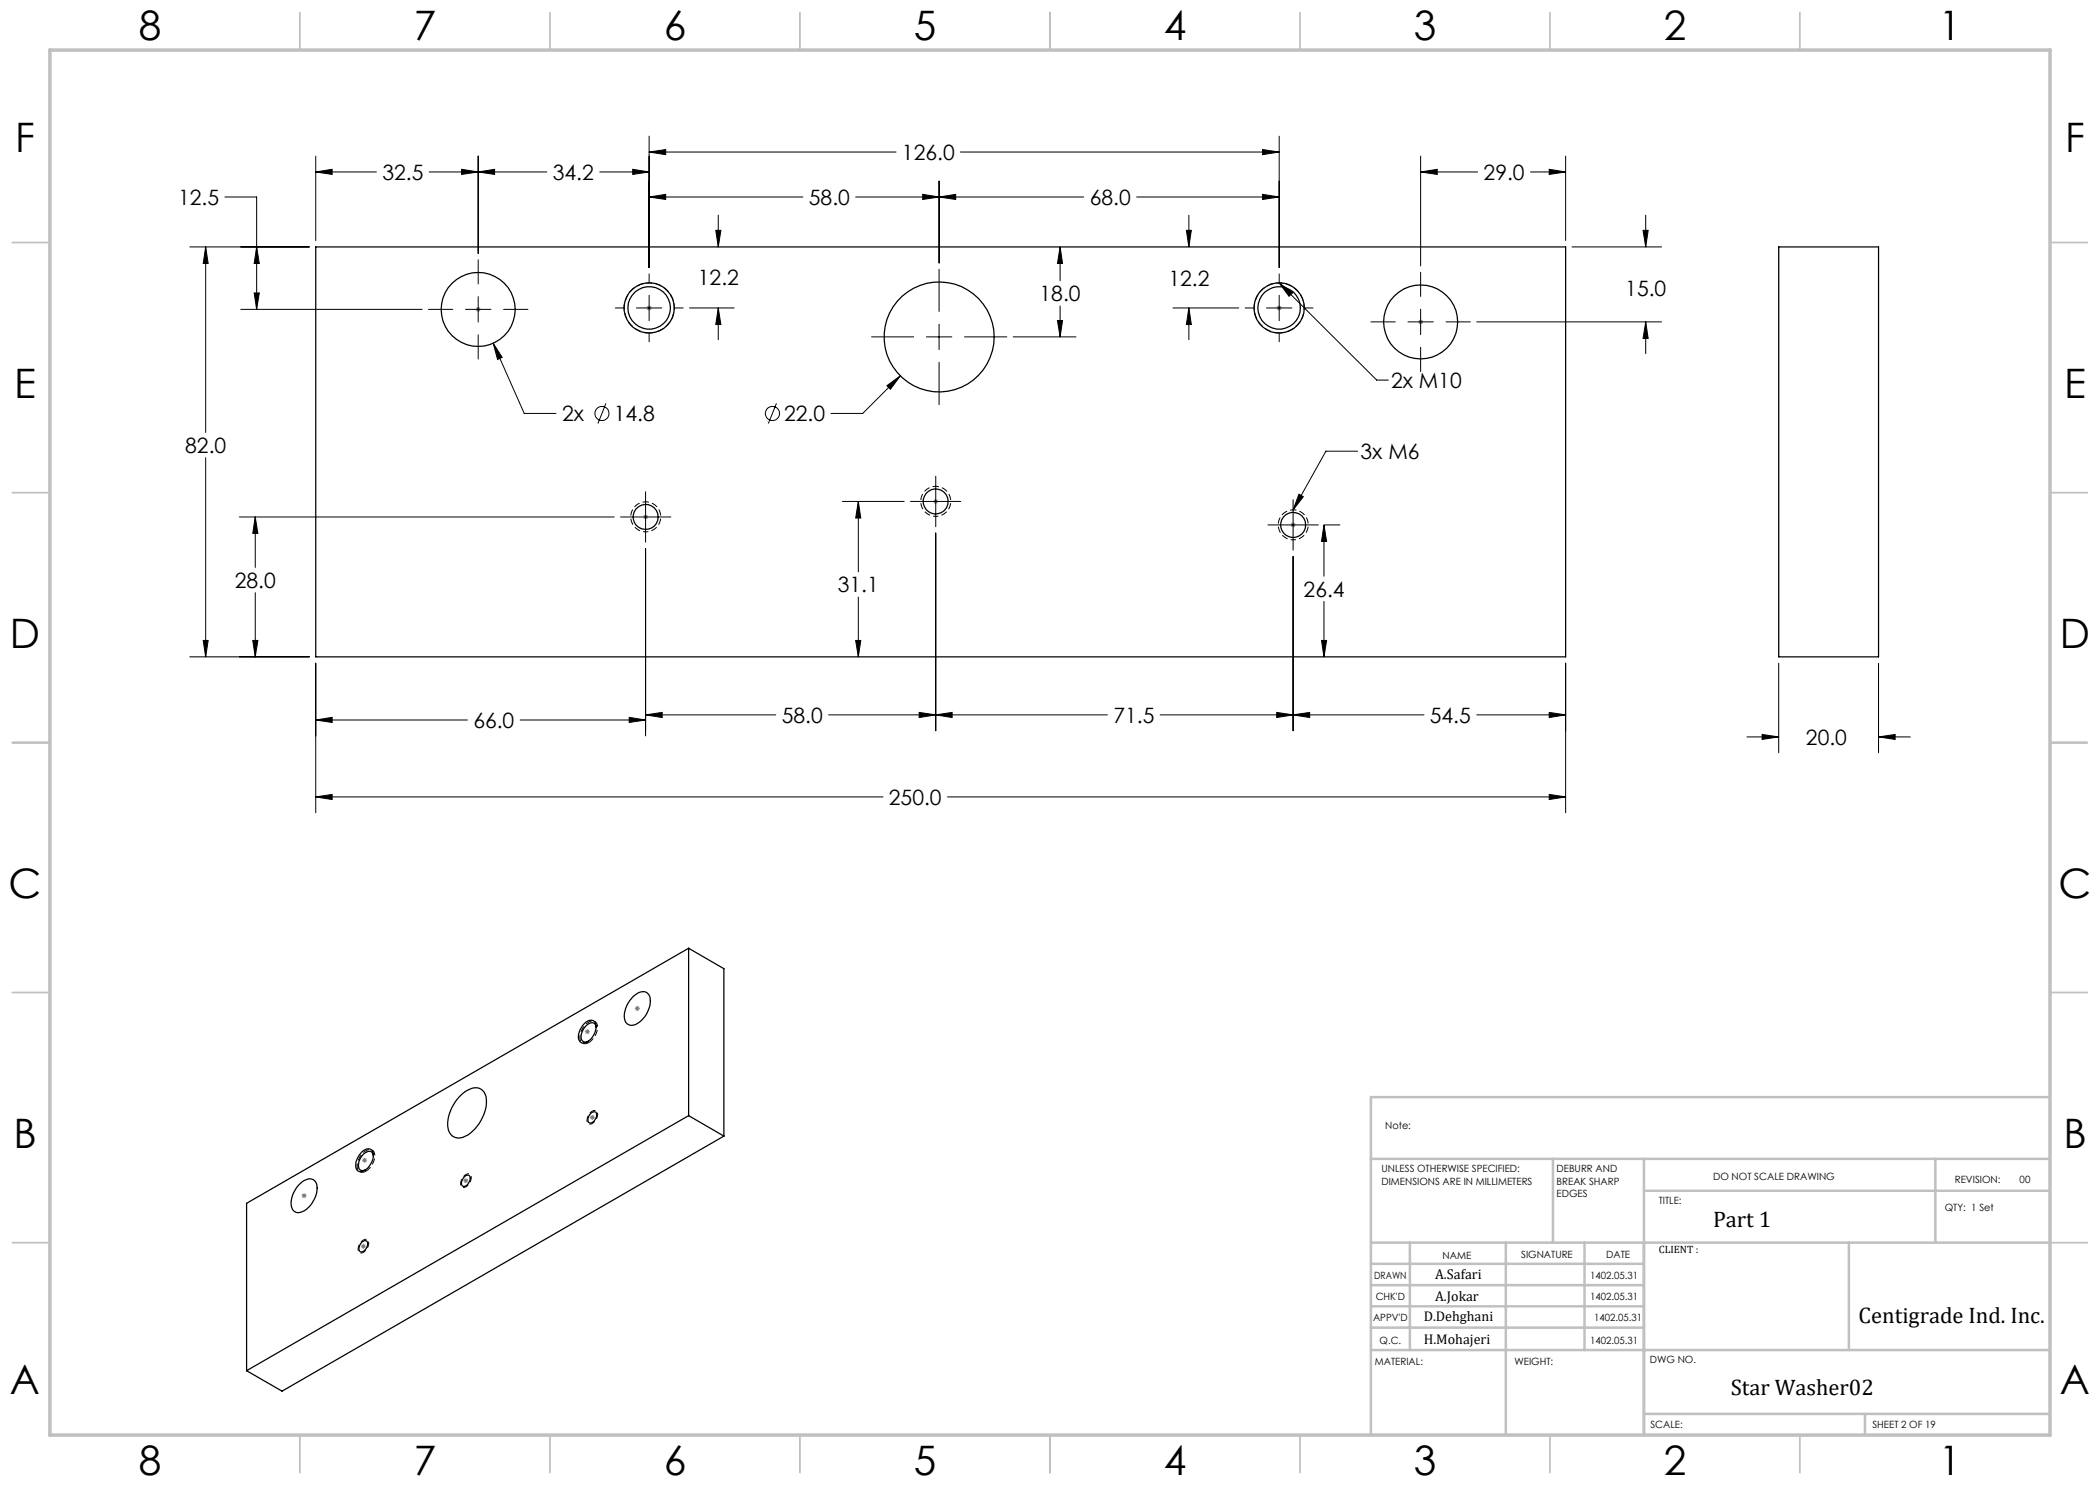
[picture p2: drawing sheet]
<svg xmlns="http://www.w3.org/2000/svg" width="420mm" height="297mm" viewBox="0 0 420 297" stroke-linecap="round" stroke-linejoin="round" font-family="sans-serif">
<g fill="none" stroke="#000" stroke-width=".2">
<path d="M45 39.4h6.3v22.5M63.1 34.4l3.3-.5v1zM63.1 31.2v16.9M63.1 34.4h12.2M85.8 34.4h23.6M92.3 33.9l3.3 .5-3.3 .5zM95.6 34.4l3.3-.5v1zM95.6 31.2v19.5M119.9 34.4h9.9M126.5 33.9l3.3 .5-3.3 .5zM129.8 30.4l3.3-.5v1zM129.8 39.4l3.3-.5v1z"/>
<path d="M129.8 27.2v26.3M129.8 39.4h30.8M129.8 30.4h49.4M171.1 39.4h45.6M184.5 38.9l3.3 .5-3.3 .5zM187.8 39.4l3.3-.5v1zM187.8 36.2v16.4M192.1 30.4h63.7M227.3 39.4h28.5M252.5 29.9l3.3 .5-3.3 .5zM252.5 38.9l3.3 .5-3.3 .5zM255.8 27.2v26.3"/>
<path d="M284.1 34.4l3.3-.5v1zM284.1 34.4h11.4M284.1 31.2v22M306.1 34.4h7M309.8 33.9l3.3 .5-3.3 .5zM313.1 31.2v16.9M38 49.4h23.9M41.1 49.4l.5 3.3h-1zM41.1 49.4v37.1M50.8 58.6h1.1l-.6 3.3zM51.3 49.4l.6 3.3h-1.1zM95.6 52v4.8"/>
<path d="M95.6 59.3v5.1M129.8 54.8v1.7M129.8 59.1v5M143.2 46.1h1l-.5 3.3zM143.7 43v6.4M187.8 53.9v8.4M212 49.4l.5 3.3h-1zM212 49.4v6.8M237.3 46.1h1l-.5 3.3zM237.8 43v6.4M255.8 56.6l2.7 2-.7 .7zM255.8 54.8v1.7"/>
<path d="M255.8 59.1v5M255.8 56.6l19.5 19.4h2.4M284.1 54.5v4.8M314.4 49.4h17.9M328.6 46.1h1l-.5 3.3zM329.1 43v6.4M48.2 61.9h36.2M85.7 61.9h4.9M93.1 61.9h5.1M95.6 67v4.8M98.6 68.6l1.8 2.9-.9 .4zM98.6 68.6l6.2 14.1h6.4"/>
<path d="M100.7 61.9h4.9M123 61.6h1.7M127.3 61.6h5.1M129.8 66.7v1.7M134.9 61.6h1.7M137.9 61.6h8.9M143.7 61.6l.5 3.3h-1zM143.7 61.6v6.3M174.3 67.4h8.4M177.4 77.1l2.7-1.9-2 2.7zM180.1 75.2l-7.6 7.5h-6.3M185.3 67.4h5.1"/>
<path d="M187.8 64.8v5.1M187.8 72.5v8.4M192.9 67.4h8.5M202.6 67.4h12.6M211.5 64.1h1l-.5 3.3zM212 61.2v6.2M234.6 61.6h13.2M237.8 61.6l.5 3.3h-1zM237.8 61.6v6.3M249 61.6h1.8M253.3 61.6h5.1M255.8 66.7v1.7"/>
<path d="M260.9 61.6h1.7M274.2 64.4h4.8M281.6 64.4h5.1M284.1 61.8v5.1M284.1 69.5v4.8M289.2 64.4h4.9M295.3 64.4h37M329.1 64.4l.5 3.3h-1zM329.1 64.4v6.3M41.1 91.5v39.9M121.2 80.7l-1.6 4M129.1 98.4v10"/>
<path d="M155.3 80.7l-1.6 4M187.1 95.2v10.1M258.6 99.9v10.1M259.8 98.8l.9 .5-2.1 2.7zM271.5 90.2h-6.3l-6.6 11.8M47.9 103.4h74.9M51 103.4l.6 3.3h-1zM51 103.4v10.1M51 118.5v12.9M124.1 103.4h10.1M129.1 109.7v37.5M168.5 100.3h12.3"/>
<path d="M171.7 100.3l.5 3.3h-1.1zM171.7 100.3v14.1M171.7 119.4v12M182.1 100.3h10.1M187.1 106.6v39.6M253.6 105h10.1M258.6 111.3v34.9M264.8 105l.5 3.3h-1zM264.8 105v10.2M264.9 105h3.1M38 131.4h23.9M40.6 128.1h1l-.5 3.3z"/>
<path d="M50.6 128.1h1l-.6 3.3zM63.1 132.6v30M171.1 128.1h1.1l-.5 3.3zM264.3 128.1h1l-.5 3.3zM264.8 120.3v11.1M313.1 132.6v30M355.7 132.6v18M375.7 132.6v18M63.1 159.4l3.3-.5v1zM63.1 144l3.3-.5v1zM63.1 159.4h113.5M63.1 144h30.4"/>
<path d="M104 144h25.1M125.8 143.5l3.3 .5-3.3 .5zM129.1 143l3.3-.5v1zM129.1 143h26.1M165.7 143h55.8M183.8 142.5l3.3 .5-3.3 .5zM187.1 143l3.3-.5v1zM189.5 159.4h123.6M232 143h52.8M255.3 142.5l3.3 .5-3.3 .5zM258.6 143l3.3-.5v1zM295.3 143h17.8"/>
<path d="M309.8 158.9l3.3 .5-3.3 .5zM309.8 142.5l3.3 .5-3.3 .5zM349.4 147.4h6.3M352.4 146.9l3.3 .5-3.3 .5zM375.7 147.4l3.3-.5v1zM375.7 147.4h6.4"/>
<circle cx="120.4" cy="82.7" r="1.41"/>
<circle cx="154.5" cy="82.7" r="1.41"/>
</g>
<g fill="none" stroke="#808080" stroke-width=".2">
<path d="M95.1 61.9h1M95.3 61.5l.7 .7M95.6 61.4v1M96 61.5l-.7 .7M129.3 61.6h1M129.5 61.2l.7 .7M129.8 61.1v1M130.2 61.2l-.7 .7M255.3 61.6h1M255.5 61.2l.7 .7M255.8 61.1v1M256.2 61.2l-.7 .7"/>
<path d="M283.6 64.4h1M283.8 64l.7 .7M284.1 63.9v1M284.5 64l-.7 .7M186.8 99.9l.7 .7M187.1 99.8v1M187.5 99.9l-.7 .7M128.6 103.4h1M128.8 103l.7 .7M129.1 102.9v1M129.5 103l-.7 .7M186.6 100.3h1"/>
<path d="M258.1 105h1M258.3 104.6l.7 .7M258.6 104.5v1M259 104.6l-.7 .7M116.9 206.3h1.1M117.1 206l.7 .7M117.5 205.8v1M117.8 206l-.7 .7M127 201.7h1M127.1 201.3l.7 .8M127.5 201.2v1M127.8 201.3l-.7 .8"/>
<path d="M60.3 239.1h1M60.5 238.8l.7 .7M60.8 238.7v.9M61.2 238.8l-.7 .7M72.4 232.1h1M72.6 231.7l.7 .7M72.9 231.6v.9M73.3 231.7l-.7 .7M92.7 236.1h1M92.8 235.8l.7 .7M93.2 235.7v.9M93.5 235.8l-.7 .7"/>
<path d="M117.9 223.5h1.1M118.1 223.1l.7 .7M118.5 223v1M118.8 223.1l-.7 .7M72.2 249.3h1M72.3 248.9l.7 .7M72.7 248.7v1.1M73 248.9l-.7 .7"/>
</g>
<path d="M129.1 106.4a3 3 0 0 1-2.6-4.5 3 3 0 0 1 5.2-.2 3 3 0 0 1-2.3 4.7h-.3M187.1 103.3a3 3 0 0 1-2.6-4.5 3 3 0 0 1 5.2-.2 3 3 0 0 1-2.3 4.7h-.3M258.6 108a3 3 0 0 1-2.6-4.5 3 3 0 0 1 5.2-.2 3 3 0 0 1-2.3 4.7h-.3M93.2 237.4a.72 .72 0 0 1-.9-.1 .72 .72 0 0 1-.1-.9 1.63 1.63 0 0 1 1.8-1.6 1.82 1.82 0 0 1-.8 2.6M118.5 224.7a.72 .72 0 0 1-1-.1 .72 .72 0 0 1 0-.9 1.63 1.63 0 0 1 1.7-1.5 1.82 1.82 0 0 1-.7 2.5M72.7 250.5a.72 .72 0 0 1-.9-.1 .72 .72 0 0 1-.1-.9 1.63 1.63 0 0 1 1.8-1.5 1.82 1.82 0 0 1-.8 2.5" fill="none" stroke="#000" stroke-width=".2" stroke-dasharray="1.3 .6" stroke-dashoffset=".7" stroke-linecap="butt"/>
<path d="M129.8 66.6a5 5 0 0 1-4.3-7.4 5 5 0 0 1 8.6-.3 5 5 0 0 1-3.9 7.7h-.4M255.8 66.6a5 5 0 0 1-4.3-7.4 5 5 0 0 1 8.6-.3 5 5 0 0 1-3.9 7.7h-.4" fill="none" stroke="#000" stroke-width=".2" stroke-dasharray="1.3 .6" stroke-dashoffset=".2" stroke-linecap="butt"/>
<path d="M117.7 208.5a1.12 1.12 0 0 1-1.3 0 1.12 1.12 0 0 1-.4-1.3 3.3 3.3 0 0 1 2.6-3 1.45 1.45 0 0 1 .8 2.1l-.6 1.2-1.1 1M73.2 234.2a1.12 1.12 0 0 1-1.4 .1 1.12 1.12 0 0 1-.4-1.4 3.3 3.3 0 0 1 2.7-3 1.45 1.45 0 0 1 .7 2.1l-.6 1.2-1 1" fill="none" stroke="#000" stroke-width=".2" stroke-dasharray="1.3 .6" stroke-linecap="butt"/>
<g fill="none" stroke="#c0c0c0" stroke-width=".35">
<path d="M60 2.5v7.5M110 2.5v7.5M160 2.5v7.5M210 2.5v7.5M260 2.5v7.5M310 2.5v7.5M360 2.5v7.5M2.5 48.5h7.5M410 48.5h7.5M2.5 98.5h7.5M410 98.5h7.5M2.5 148.5h7.5"/>
<path d="M410 148.5h7.5M2.5 198.5h7.5M410 198.5h7.5M2.5 248.5h7.5M410 248.5h7.5M60 287v7.5M110 287v7.5M160 287v7.5M210 287v7.5M260 287v7.5M310 287v7.5M360 287v7.5"/>
</g>
<g fill="none" stroke="#c0c0c0" stroke-width=".5">
<path d="M410 219.4h-135.8v67.4M274.2 231.8h135.8M310.6 231.8v16.7M328.8 231.8v55.2M328.8 238.2h81.2M387.1 231.8v16.7M274.2 248.5h135.8M274.2 257h54.6M274.2 252.8h54.6M282 248.5v21.5M301.2 248.5v38.3M316.9 248.5v21.5"/>
<path d="M369.8 248.5v21.5M274.2 265.5h54.6M274.2 261.3h54.6M274.2 270h135.8M328.8 282.8h81.2M373 282.8v4.2"/>
</g>
<path d="M10 10h400v277h-400z" fill="none" stroke="#c0c0c0" stroke-width=".7"/>
<g fill="#000">
<path d="M259.8 98.8l.9 .5-2.1 2.7zM255.8 56.6l2.7 2-.7 .7z"/>
<path d="M63.1 159.4l3.3-.5v1zM309.8 158.9l3.3 .5-3.3 .5zM41.1 49.4l.5 3.3h-1zM40.6 128.1h1l-.5 3.3zM63.1 144l3.3-.5v1zM125.8 143.5l3.3 .5-3.3 .5zM129.1 143l3.3-.5v1zM183.8 142.5l3.3 .5-3.3 .5zM187.1 143l3.3-.5v1zM255.3 142.5l3.3 .5-3.3 .5zM50.6 128.1h1l-.6 3.3zM51 103.4l.6 3.3h-1zM171.1 128.1h1.1l-.5 3.3zM171.7 100.3l.5 3.3h-1.1zM264.3 128.1h1l-.5 3.3zM264.8 105l.5 3.3h-1zM63.1 34.4l3.3-.5v1zM92.3 33.9l3.3 .5-3.3 .5zM95.6 34.4l3.3-.5v1zM126.5 33.9l3.3 .5-3.3 .5zM50.8 58.6h1.1l-.6 3.3zM51.3 49.4l.6 3.3h-1.1zM143.7 61.6l.5 3.3h-1zM143.2 46.1h1l-.5 3.3zM129.8 30.4l3.3-.5v1zM252.5 29.9l3.3 .5-3.3 .5zM237.8 61.6l.5 3.3h-1zM237.3 46.1h1l-.5 3.3zM329.1 64.4l.5 3.3h-1zM328.6 46.1h1l-.5 3.3zM98.6 68.6l.9 3.3 .9-.4zM258.6 143l3.3-.5v1zM309.8 142.5l3.3 .5-3.3 .5zM284.1 34.4l3.3-.5v1zM309.8 33.9l3.3 .5-3.3 .5zM129.8 39.4l3.3-.5v1zM184.5 38.9l3.3 .5-3.3 .5zM187.8 39.4l3.3-.5v1zM252.5 38.9l3.3 .5-3.3 .5zM212 49.4l.5 3.3h-1zM211.5 64.1h1l-.5 3.3zM177.4 77.1l.7 .8 2-2.7zM352.4 146.9l3.3 .5-3.3 .5zM375.7 147.4l3.3-.5v1z"/>
</g>
<g fill="none" stroke="#000" stroke-width=".25">
<path d="M63.1 49.4h250v82h-250zM355.7 49.4h20v82h-20zM126.6 199.3l.5-.3a1.7 1.7 0 0 1 2.9 .3 5.2 5.2 0 0 1-3.4 5.7 1.54 1.54 0 0 1-1.8-1.8 5.9 5.9 0 0 1 1.8-3.9zM137.7 189.6v33.5M137.7 189.6l7.1 4.1v33.5M137.7 189.6l-88.4 51.1v33.4M92.1 219.1a4.1 4.1 0 0 1 3.7-1.4 2.88 2.88 0 0 1 1.5 3.2 8.3 8.3 0 0 1-4.7 6.6 2.25 2.25 0 0 1-3.1-2.4 8.6 8.6 0 0 1 2.6-6zM116.9 204.7a1.3 1.3 0 0 1 2.2-.1 3.4 3.4 0 0 1-2.5 4 1.52 1.52 0 0 1-.7-2.3zM119.2 205.5a.93 .93 0 0 0-.5-.9 .93 .93 0 0 0-1.1 .3 3.1 3.1 0 0 0-1.3 3.1 .89 .89 0 0 0 1.4 .2M60 236.7a2.09 2.09 0 0 1 2.9-.6 3.5 3.5 0 0 1-.2 4.1 3.7 3.7 0 0 1-3.4 2.3 2.21 2.21 0 0 1-1-2.9l.4-1 .6-1zM72.3 230.4a1.33 1.33 0 0 1 2.3-.1 3.4 3.4 0 0 1-2.6 4 1.33 1.33 0 0 1-.8-1.9l.3-.8zM74.7 231.2a.93 .93 0 0 0-.6-.9 .93 .93 0 0 0-1.1 .3 2.64 2.64 0 0 0-1 3.3 .89 .89 0 0 0 1.1 .1"/>
<path d="M93.1 235.2a.6 .6 0 0 1 .8-.1 .6 .6 0 0 1 .1 .8 1.29 1.29 0 0 1-1.5 1.3 1.56 1.56 0 0 1 .6-2zM118.1 222.7a.65 .65 0 0 1 .9-.3 .65 .65 0 0 1 .3 .9 1.31 1.31 0 0 1-1.5 1.2l-.2-.7 .2-.6zM137.7 223.1l7.1 4.1M137.7 223.1l-88.4 51M144.8 227.2l-88.4 51-7.1-4.1M72.4 248.5a.65 .65 0 0 1 .8-.4 .65 .65 0 0 1 .3 .9 1.31 1.31 0 0 1-1.5 1.3l-.2-.7 .2-.6z"/>
<circle cx="95.7" cy="61.9" r="7.4"/>
<circle cx="129.8" cy="61.6" r="4.2"/>
<circle cx="129.8" cy="61.6" r="5"/>
<circle cx="187.8" cy="67.4" r="11"/>
<circle cx="255.8" cy="61.6" r="4.2"/>
<circle cx="255.8" cy="61.6" r="5"/>
<circle cx="284.1" cy="64.4" r="7.4"/>
<circle cx="129.1" cy="103.4" r="2.5"/>
<circle cx="187.1" cy="100.3" r="2.5"/>
<circle cx="258.6" cy="105" r="2.5"/>
</g>
<g font-size="8.1">
<text x="27.8" y="8">8</text>
<text x="82.8" y="8">7</text>
<text x="132.8" y="8">6</text>
<text x="182.8" y="8">5</text>
<text x="232.8" y="8">4</text>
<text x="282.8" y="8">3</text>
<text x="332.8" y="8">2</text>
<text x="387.8" y="8">1</text>
<text x="3" y="30.4">F</text>
<text x="413" y="30.4">F</text>
<text x="2.8" y="79.6">E</text>
<text x="412.8" y="79.6">E</text>
<text x="2" y="129.6">D</text>
<text x="412" y="129.6">D</text>
<text x="1.7" y="179.6">C</text>
<text x="411.7" y="179.6">C</text>
<text x="2.7" y="229.6">B</text>
<text x="412.7" y="229.6">B</text>
<text x="2" y="278.9">A</text>
<text x="412" y="278.9">A</text>
<text x="27.8" y="295">8</text>
<text x="82.8" y="295">7</text>
<text x="132.8" y="295">6</text>
<text x="182.8" y="295">5</text>
<text x="232.8" y="295">4</text>
<text x="282.8" y="295">3</text>
<text x="332.8" y="295">2</text>
<text x="387.8" y="295">1</text>
</g>
<g font-size="4.5">
<text x="342.6" y="245.3">Part 1</text>
<text x="371.7" y="264.6">Centigrade Ind. Inc.</text>
<text x="346.2" y="279">Star Washer02</text>
</g>
<g font-size="4.2">
<text x="76.5" y="36">32.5</text>
<text x="110.6" y="36">34.2</text>
<text x="180.4" y="32">126.0</text>
<text x="296.7" y="36">29.0</text>
<text x="35.6" y="41">12.5</text>
<text x="161.8" y="41">58.0</text>
<text x="217.9" y="41">68.0</text>
<text x="139.6" y="57.1">12.2</text>
<text x="233.7" y="57.3">12.2</text>
<text x="325.1" y="59.1">15.0</text>
<text x="207.9" y="60.3">18.0</text>
<text x="278.2" y="77.6">2x M10</text>
<text x="112.4" y="84.2">2x</text>
<text x="122.7" y="84.2">14.8</text>
<text x="156.8" y="84.2">22.0</text>
<text x="37" y="90.6">82.0</text>
<text x="272.1" y="91.8">3x M6</text>
<text x="47" y="117.6">28.0</text>
<text x="167.6" y="118.5">31.1</text>
<text x="260.7" y="119.3">26.4</text>
<text x="94.7" y="145.6">66.0</text>
<text x="156.4" y="144.6">58.0</text>
<text x="222.7" y="144.6">71.5</text>
<text x="286" y="144.6">54.5</text>
<text x="361.2" y="149">20.0</text>
<text x="177.8" y="161">250.0</text>
</g>
<g font-size="2.8">
<text x="287" y="255.9">A.Safari</text>
<text x="287" y="260.1">A.Jokar</text>
<text x="284.7" y="264.2">D.Dehghani</text>
<text x="284.7" y="268.7">H.Mohajeri</text>
</g>
<text font-size="2.1" x="331.8" y="250.7">CLIENT :</text>
<g font-size="2">
<text x="277" y="225.8">Note:</text>
<text x="276.3" y="234.5">UNLESS OTHERWISE SPECIFIED:</text>
<text x="276.3" y="237">DIMENSIONS ARE IN MILLIMETERS</text>
<text x="311.3" y="234.5">DEBURR AND</text>
<text x="311.3" y="237">BREAK SHARP</text>
<text x="311.3" y="239.5">EDGES</text>
<text x="342.6" y="236">DO NOT SCALE DRAWING</text>
<text x="391" y="236.6">REVISION:</text>
<text x="403.9" y="236.6">00</text>
<text x="331.8" y="240.8">TITLE:</text>
<text x="389" y="242.2">QTY: 1 Set</text>
<text x="288.5" y="251.7">NAME</text>
<text x="304.2" y="251.7">SIGNATURE</text>
<text x="321.2" y="251.7">DATE</text>
<text x="274.8" y="255.9">DRAWN</text>
<text x="318" y="255.9">1402.05.31</text>
<text x="275.1" y="260.1">CHK'D</text>
<text x="318" y="260.1">1402.05.31</text>
<text x="274.6" y="264.2">APPV'D</text>
<text x="275.9" y="268.7">Q.C.</text>
<text x="318" y="268.7">1402.05.31</text>
<text x="318.8" y="264.2">1402.05.31</text>
<text x="275" y="273">MATERIAL:</text>
<text x="302.9" y="273">WEIGHT:</text>
<text x="330" y="272.5">DWG NO.</text>
<text x="330.1" y="285.6">SCALE:</text>
<text x="374.5" y="285.6">SHEET 2 OF 19</text>
</g>
</svg>
